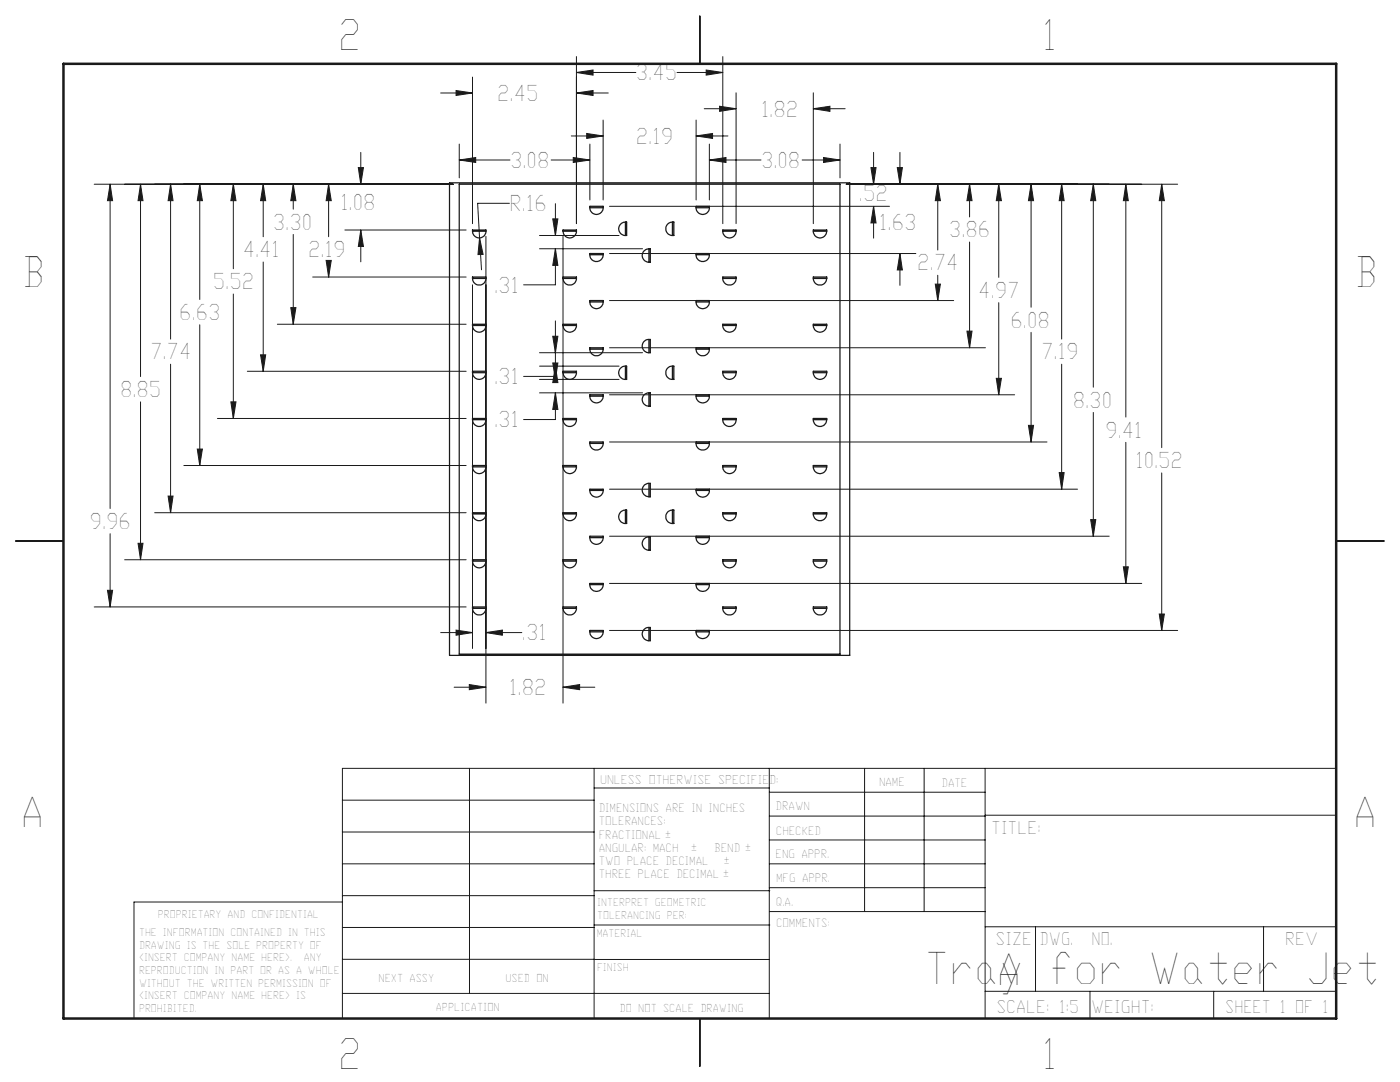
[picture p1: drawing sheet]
<svg xmlns="http://www.w3.org/2000/svg" width="279mm" height="216mm" viewBox="0 0 279 216" stroke-linecap="round" stroke-linejoin="round" font-family="sans-serif">
<g fill="none" stroke="#191924" stroke-width=".2">
<path d="M87.9 18.6h6.4M91 18.1l3.3 .5-3.3 .5zM94.3 15.4v29.2M115 18.6l3.4-.5v1zM115 14.5l3.4-.5v1zM115 11.3v33.3M115 18.6h6.4M115 14.5h11.9M135.1 14.5h9.2M140.9 14l3.4 .5-3.4 .5zM144.3 11.3v33.3M146.9 18.5v26.1"/>
<path d="M162.3 18.5v26.1M18.8 36.8h71.6M22 36.8l.5 3.2h-1.1zM22 36.8v64.7M28 36.8l.5 3.2h-.9zM28 36.8v38.3M34 36.8l.5 3.2h-1zM34 36.8v30.9M39.9 36.8l.5 3.2h-1zM39.9 36.8v23M46.6 36.8l.5 3.2h-1zM46.6 36.8v16.8"/>
<path d="M52.5 36.8l.5 3.2h-1zM52.5 36.8v10.4M58.5 36.8l.6 3.2h-1.1zM58.5 36.8v4.9M65.6 36.8l.5 3.2h-1zM65.6 36.8v10.4M71.5 33.4h1l-.5 3.4zM72 30.4v6.4M91.7 31.9l3.2-.5v1zM91.7 31.9h10.1M91.7 28.8v6.7M110 31.9h7.7"/>
<path d="M114 27.1h6.4M114.4 31.4l3.3 .5-3.3 .5zM117.1 26.6l3.3 .5-3.3 .5zM117.7 28.8v11.1M120.4 24v15.9M138.9 27.1l3.3-.5v1zM138.9 24v15.9M138.9 27.1h6.4M140.5 21.7h6.4M141.6 31.9l3.3-.5v1zM141.6 28.8v11.1M141.6 31.9h10.3"/>
<path d="M143.6 21.2l3.3 .5-3.3 .5zM160.1 31.9h7.5M162.3 21.7l3.3-.5v1zM162.3 21.7h6.4M164.4 31.4l3.2 .5-3.2 .5zM167.6 28.8v6.7M168.9 36.8h66.1M173.8 33.4h1l-.5 3.4zM174.3 30.4v6.4M179.1 33.4h1l-.5 3.4zM179.6 30.4v6.4M187.1 36.8l.6 3.2h-1z"/>
<path d="M187.1 36.8v13.1M193.5 36.8l.5 3.2h-1zM193.5 36.8v6.5M199.3 36.8l.5 3.2h-1zM199.3 36.8v18.6M205.8 36.8l.5 3.2h-1.1zM205.8 36.8v24.5M211.9 36.8l.5 3.2h-1zM211.9 36.8v30.9M218.2 36.8l.5 3.2h-1zM218.2 36.8v40.5M224.7 36.8l.5 3.2h-1z"/>
<path d="M224.7 36.8v46.4M231.8 36.8v52.5M231.8 36.8l.6 3.2h-1zM46.6 58.7v24.8M52.5 52.3v21.8M58.5 46.8v17.9M62.4 55.3h30.6M65.1 52h1l-.5 3.3zM65.6 52.3v3M68.8 45.9h24.2M72 45.9l.5 3.3h-1zM72 45.9v6.3"/>
<path d="M94.3 56.8v72.6M95.7 47.5l.7 3.3h-1zM95.7 47.5l.4 6.3M97 47.2v93.1M101.7 40.6h-6.4l.4 6.9M107.7 49.6h20.5M107.7 47h15.8M110.3 43.7h1l-.5 3.3zM110.8 49.6l.5 3.4h-1zM110.8 49.6v7.2h-6.3M110.8 40.6v6.4M112.4 47.2v93.1"/>
<path d="M121.6 41.2h55.9M121.6 50.6h61.2M121.6 60h68.7M174.3 41.2l.5 3.3h-1zM174.3 41.2v6.3M179.6 50.6l.5 3.3h-1zM179.6 50.6v6.3M186.7 56.7h1l-.6 3.3zM187.1 54.9v5.1M193.5 48.3v21.1M34 72.7v29.6M39.9 64.8v28.1"/>
<path d="M49.4 74.1h43.6M52 70.8h1l-.5 3.3zM55.4 64.7h37.6M58 61.4h1.1l-.6 3.3zM104.5 75.1h6.3M107.7 70.4h20.5M107.7 73.1h15.8M107.7 78.4h20.5M107.7 75.7h15.8M110.3 67.1h1l-.5 3.3zM110.3 72.4h1l-.5 3.3zM110.8 73.1l.5 3.2h-1z"/>
<path d="M110.8 78.4l.5 3.3h-1zM110.8 64v11.7M110.8 78.4v5.3h-6.3M121.6 69.4h75.1M121.6 78.8h80.9M193 66.1h1l-.5 3.3zM198.8 75.5h1l-.5 3.3zM199.3 60.4v18.4M205.8 66.3v21.9M211.9 72.7v24.9M28 80.2v31.5M33.5 99h1l-.5 3.3z"/>
<path d="M36.7 92.9h56.3M39.4 89.6h1l-.5 3.3zM43.4 83.5h49.6M46.1 80.2h1l-.5 3.3zM121.6 88.2h87.4M121.6 97.6h93.5M205.2 84.9h1.1l-.5 3.3zM211.4 94.3h1l-.5 3.3zM218.2 82.3v24.7M224.7 88.3v28.1M231.8 94.4v31.4M21.4 117.8h1.1l-.5 3.3z"/>
<path d="M22 106.5v14.6M24.9 111.7h68.1M27.6 108.4h.9l-.5 3.3zM30.9 102.3h62.1M121.6 107h99.8M121.6 116.4h106.3M217.7 103.7h1l-.5 3.3zM224.2 113.1h1l-.5 3.3zM18.8 121.1h74.2M87.9 126.2h6.4M90.6 137.1h6.4M91 125.7l3.3 .5-3.3 .6z"/>
<path d="M93.7 136.6l3.3 .5-3.3 .5zM97 126.2l3.3-.5v1.1zM97 126.2h7.1M112.4 137.1l3.3-.5v1zM112.4 137.1h6.3M121.6 125.8h113.4M231.4 122.5h1l-.6 3.3zM68.3 159.7h50.3M93.7 153.3v44.9M118.6 153.3v49.9M118.6 157.2h34.9M153.5 153.3v49.9"/>
<path d="M153.5 158.1h43.1M172.5 153.3v28.6M184.4 153.3v28.6M196.6 153.3v49.9M266.7 153.3h-198.4v49.9M68.3 178.7h50.3M68.3 172.4h50.3M68.3 166h50.3M68.3 180h-41.6v23.2M118.6 177.7h35M153.5 167.6h43.1M153.5 162.8h43.1"/>
<path d="M153.5 172.4h43.1M153.5 177.1h43.1M196.6 162.7h70.1M68.3 198.2h85.2M68.3 191.4l85.2 .1M68.3 185.1h50.3M118.6 184.6h35M153.6 181.9h43M196.6 197.8h70.1M196.6 184.9h70.1M206.7 184.9v12.9M217.5 197.8v5.4"/>
<path d="M242.2 197.8v5.4M252.2 184.9v12.9"/>
</g>
<g fill="none" stroke="#191924" stroke-width=".25">
<path d="M139.7 3.2v9.5M89.7 36.5h79.9v94.3h-79.9zM91.7 36.8h75.9v93.7h-75.9zM94.3 46.1v-.2h2.7v.2M94.3 55.6v-.3h2.7v.3M94.3 46.1h2.7M94.3 55.6h2.7M94.3 55.6a1.34 1.34 0 0 0 1.3 1.3 1.34 1.34 0 0 0 1.4-1.3M94.3 46.1a1.34 1.34 0 0 0 1.3 1.4 1.34 1.34 0 0 0 1.4-1.4M112.4 46.1a1.34 1.34 0 0 0 1.3 1.4 1.34 1.34 0 0 0 1.3-1.4M112.4 55.6a1.34 1.34 0 0 0 1.3 1.3 1.34 1.34 0 0 0 1.3-1.3M112.4 46.1v-.2h2.6v.2"/>
<path d="M112.4 46.1h2.6M112.4 55.6h2.6M112.4 55.6v-.3h2.6v.3M117.7 41.5v-.3h2.7v.3M117.7 50.8v-.2h2.7v.2M117.7 41.5h2.7M117.7 50.8h2.7M117.7 41.5a1.32 1.32 0 0 0 1.3 1.3 1.32 1.32 0 0 0 1.4-1.3M117.7 50.8a1.32 1.32 0 0 0 1.3 1.4 1.32 1.32 0 0 0 1.4-1.4M124.8 44.3h.3v2.7h-.3M124.8 44.3v2.7M124.8 44.3a1.34 1.34 0 0 0-1.3 1.3 1.34 1.34 0 0 0 1.3 1.4"/>
<path d="M129.5 49.6a1.34 1.34 0 0 0-1.3 1.4 1.34 1.34 0 0 0 1.3 1.3M129.5 49.6h.3v2.7h-.3M129.5 49.6v2.7M134.2 44.3h.3v2.7h-.3M134.2 44.3v2.7M134.2 44.3a1.34 1.34 0 0 0-1.3 1.3 1.34 1.34 0 0 0 1.3 1.4M138.9 41.5v-.3h2.7v.3M138.9 41.5h2.7M138.9 50.8v-.2h2.7v.2M138.9 50.8h2.7M138.9 41.5a1.32 1.32 0 0 0 1.3 1.3 1.32 1.32 0 0 0 1.4-1.3M138.9 50.8a1.32 1.32 0 0 0 1.3 1.4 1.32 1.32 0 0 0 1.4-1.4"/>
<path d="M144.3 46.1v-.2h2.6v.2M144.3 46.1h2.6M144.3 55.6h2.6M144.3 55.6v-.3h2.6v.3M144.3 46.1a1.32 1.32 0 0 0 1.3 1.4 1.32 1.32 0 0 0 1.3-1.4M144.3 55.6a1.32 1.32 0 0 0 1.3 1.3 1.32 1.32 0 0 0 1.3-1.3M162.3 46.1a1.34 1.34 0 0 0 1.4 1.4 1.34 1.34 0 0 0 1.3-1.4M162.3 55.6a1.34 1.34 0 0 0 1.4 1.3 1.34 1.34 0 0 0 1.3-1.3M162.3 46.1v-.2h2.7v.2M162.3 46.1h2.7M162.3 55.6h2.7M162.3 55.6v-.3h2.7v.3"/>
<path d="M94.3 64.9v-.2h2.7v.2M94.3 74.4v-.3h2.7v.3M94.3 64.9h2.7M94.3 74.4h2.7M94.3 74.4a1.34 1.34 0 0 0 1.3 1.3 1.34 1.34 0 0 0 1.4-1.3M94.3 64.9a1.34 1.34 0 0 0 1.3 1.4 1.34 1.34 0 0 0 1.4-1.4M112.4 64.9a1.34 1.34 0 0 0 1.3 1.4 1.34 1.34 0 0 0 1.3-1.4M112.4 74.4a1.34 1.34 0 0 0 1.3 1.3 1.34 1.34 0 0 0 1.3-1.3M112.4 64.9v-.2h2.6v.2M112.4 64.9h2.6M112.4 74.4v-.3h2.6v.3M112.4 74.4h2.6"/>
<path d="M117.7 60.3v-.3h2.7v.3M117.7 69.7v-.3h2.7v.3M117.7 79.1v-.3h2.7v.3M117.7 60.3h2.7M117.7 69.7h2.7M117.7 79.1h2.7M117.7 79.1a1.32 1.32 0 0 0 1.3 1.3 1.32 1.32 0 0 0 1.4-1.3M117.7 60.3a1.32 1.32 0 0 0 1.3 1.3 1.32 1.32 0 0 0 1.4-1.3M117.7 69.7a1.32 1.32 0 0 0 1.3 1.3 1.32 1.32 0 0 0 1.4-1.3M124.8 73.1h.3v2.6h-.3M124.8 73.1v2.6M124.8 73.1a1.32 1.32 0 0 0-1.3 1.3 1.32 1.32 0 0 0 1.3 1.3"/>
<path d="M129.5 67.7a1.32 1.32 0 0 0-1.3 1.4 1.32 1.32 0 0 0 1.3 1.3M129.5 78.4a1.34 1.34 0 0 0-1.3 1.3 1.34 1.34 0 0 0 1.3 1.4M129.5 67.7h.3v2.7h-.3M129.5 78.4h.3v2.7h-.3M129.5 67.7v2.7M129.5 78.4v2.7M134.2 73.1v2.6M134.2 73.1h.3v2.6h-.3M134.2 73.1a1.32 1.32 0 0 0-1.3 1.3 1.32 1.32 0 0 0 1.3 1.3M138.9 60.3v-.3h2.7v.3M138.9 60.3h2.7M138.9 69.7v-.3h2.7v.3"/>
<path d="M138.9 69.7h2.7M138.9 79.1v-.3h2.7v.3M138.9 79.1h2.7M138.9 79.1a1.32 1.32 0 0 0 1.3 1.3 1.32 1.32 0 0 0 1.4-1.3M138.9 60.3a1.32 1.32 0 0 0 1.3 1.3 1.32 1.32 0 0 0 1.4-1.3M138.9 69.7a1.32 1.32 0 0 0 1.3 1.3 1.32 1.32 0 0 0 1.4-1.3M144.3 64.9v-.2h2.6v.2M144.3 64.9h2.6M144.3 74.4v-.3h2.6v.3M144.3 74.4h2.6M144.3 64.9a1.32 1.32 0 0 0 1.3 1.4 1.32 1.32 0 0 0 1.3-1.4M144.3 74.4a1.32 1.32 0 0 0 1.3 1.3 1.32 1.32 0 0 0 1.3-1.3"/>
<path d="M162.3 64.9a1.34 1.34 0 0 0 1.4 1.4 1.34 1.34 0 0 0 1.3-1.4M162.3 74.4a1.34 1.34 0 0 0 1.4 1.3 1.34 1.34 0 0 0 1.3-1.3M162.3 64.9v-.2h2.7v.2M162.3 64.9h2.7M162.3 74.4v-.3h2.7v.3M162.3 74.4h2.7M94.3 83.7v-.2h2.7v.2M94.3 93.2v-.3h2.7v.3M94.3 83.7h2.7M94.3 93.2h2.7M94.3 93.2a1.34 1.34 0 0 0 1.3 1.3 1.34 1.34 0 0 0 1.4-1.3M94.3 83.7a1.34 1.34 0 0 0 1.3 1.4 1.34 1.34 0 0 0 1.4-1.4"/>
<path d="M112.4 83.7a1.34 1.34 0 0 0 1.3 1.4 1.34 1.34 0 0 0 1.3-1.4M112.4 93.2a1.34 1.34 0 0 0 1.3 1.3 1.34 1.34 0 0 0 1.3-1.3M112.4 83.7v-.2h2.6v.2M112.4 83.7h2.6M112.4 93.2v-.3h2.6v.3M112.4 93.2h2.6M117.7 88.5v-.3h2.7v.3M117.7 97.9v-.3h2.7v.3M117.7 88.5h2.7M117.7 97.9h2.7M117.7 97.9a1.32 1.32 0 0 0 1.3 1.3 1.32 1.32 0 0 0 1.4-1.3M117.7 88.5a1.32 1.32 0 0 0 1.3 1.3 1.32 1.32 0 0 0 1.4-1.3"/>
<path d="M129.5 96.4a1.34 1.34 0 0 0-1.3 1.4 1.34 1.34 0 0 0 1.3 1.3M129.5 96.4h.3v2.7h-.3M129.5 96.4v2.7M138.9 88.5v-.3h2.7v.3M138.9 88.5h2.7M138.9 97.9v-.3h2.7v.3M138.9 97.9h2.7M138.9 97.9a1.32 1.32 0 0 0 1.3 1.3 1.32 1.32 0 0 0 1.4-1.3M138.9 88.5a1.32 1.32 0 0 0 1.3 1.3 1.32 1.32 0 0 0 1.4-1.3M144.3 83.7v-.2h2.6v.2M144.3 83.7h2.6M144.3 93.2v-.3h2.6v.3"/>
<path d="M144.3 93.2h2.6M144.3 83.7a1.32 1.32 0 0 0 1.3 1.4 1.32 1.32 0 0 0 1.3-1.4M144.3 93.2a1.32 1.32 0 0 0 1.3 1.3 1.32 1.32 0 0 0 1.3-1.3M162.3 83.7a1.34 1.34 0 0 0 1.4 1.4 1.34 1.34 0 0 0 1.3-1.4M162.3 93.2a1.34 1.34 0 0 0 1.4 1.3 1.34 1.34 0 0 0 1.3-1.3M162.3 83.7v-.2h2.7v.2M162.3 83.7h2.7M162.3 93.2v-.3h2.7v.3M162.3 93.2h2.7M3.1 107.9h9.6M94.3 102.6v-.3h2.7v.3M94.3 112v-.3h2.7v.3"/>
<path d="M94.3 102.6h2.7M94.3 112h2.7M94.3 112a1.34 1.34 0 0 0 1.3 1.3 1.34 1.34 0 0 0 1.4-1.3M94.3 102.6a1.34 1.34 0 0 0 1.3 1.3 1.34 1.34 0 0 0 1.4-1.3M112.4 102.6a1.34 1.34 0 0 0 1.3 1.3 1.34 1.34 0 0 0 1.3-1.3M112.4 112a1.34 1.34 0 0 0 1.3 1.3 1.34 1.34 0 0 0 1.3-1.3M112.4 102.6v-.3h2.6v.3M112.4 112v-.3h2.6v.3M112.4 102.6h2.6M112.4 112h2.6M117.7 107.3v-.3h2.7v.3M117.7 116.7v-.3h2.7v.3"/>
<path d="M117.7 107.3h2.7M117.7 116.7h2.7M117.7 116.7a1.32 1.32 0 0 0 1.3 1.3 1.32 1.32 0 0 0 1.4-1.3M117.7 107.3a1.32 1.32 0 0 0 1.3 1.3 1.32 1.32 0 0 0 1.4-1.3M124.8 101.8h.3v2.7h-.3M124.8 101.8v2.7M124.8 101.8a1.34 1.34 0 0 0-1.3 1.3 1.34 1.34 0 0 0 1.3 1.4M129.5 107.1a1.34 1.34 0 0 0-1.3 1.3 1.34 1.34 0 0 0 1.3 1.4M129.5 107.1h.3v2.7h-.3M129.5 107.1v2.7M134.2 101.8v2.7M134.2 101.8h.3v2.7h-.3"/>
<path d="M134.2 101.8a1.34 1.34 0 0 0-1.3 1.3 1.34 1.34 0 0 0 1.3 1.4M138.9 107.3v-.3h2.7v.3M138.9 107.3h2.7M138.9 116.7v-.3h2.7v.3M138.9 116.7h2.7M138.9 116.7a1.32 1.32 0 0 0 1.3 1.3 1.32 1.32 0 0 0 1.4-1.3M138.9 107.3a1.32 1.32 0 0 0 1.3 1.3 1.32 1.32 0 0 0 1.4-1.3M144.3 102.6v-.3h2.6v.3M144.3 102.6h2.6M144.3 112v-.3h2.6v.3M144.3 112h2.6M144.3 102.6a1.32 1.32 0 0 0 1.3 1.3 1.32 1.32 0 0 0 1.3-1.3"/>
<path d="M144.3 112a1.32 1.32 0 0 0 1.3 1.3 1.32 1.32 0 0 0 1.3-1.3M162.3 102.6a1.34 1.34 0 0 0 1.4 1.3 1.34 1.34 0 0 0 1.3-1.3M162.3 112a1.34 1.34 0 0 0 1.4 1.3 1.34 1.34 0 0 0 1.3-1.3M162.3 102.6v-.3h2.7v.3M162.3 102.6h2.7M162.3 112v-.3h2.7v.3M162.3 112h2.7M266.7 107.9h9.5M94.3 121.4v-.3h2.7v.3M94.3 121.4h2.7M94.3 121.4a1.34 1.34 0 0 0 1.3 1.3 1.34 1.34 0 0 0 1.4-1.3M112.4 121.4a1.34 1.34 0 0 0 1.3 1.3 1.34 1.34 0 0 0 1.3-1.3"/>
<path d="M112.4 121.4v-.3h2.6v.3M112.4 121.4h2.6M117.7 126.1v-.3h2.7v.3M117.7 126.1h2.7M117.7 126.1a1.32 1.32 0 0 0 1.3 1.3 1.32 1.32 0 0 0 1.4-1.3M129.5 125.2a1.32 1.32 0 0 0-1.3 1.3 1.32 1.32 0 0 0 1.3 1.3M129.5 125.2h.3v2.6h-.3M129.5 125.2v2.6M138.9 126.1v-.3h2.7v.3M138.9 126.1h2.7M138.9 126.1a1.32 1.32 0 0 0 1.3 1.3 1.32 1.32 0 0 0 1.4-1.3M144.3 121.4v-.3h2.6v.3"/>
<path d="M144.3 121.4h2.6M144.3 121.4a1.32 1.32 0 0 0 1.3 1.3 1.32 1.32 0 0 0 1.3-1.3M162.3 121.4a1.34 1.34 0 0 0 1.4 1.3 1.34 1.34 0 0 0 1.3-1.3M162.3 121.4v-.3h2.7v.3M162.3 121.4h2.7M139.7 203.2v9.6"/>
</g>
<path d="M12.7 12.7h254v190.5h-254z" fill="none" stroke="#191924" stroke-width=".5"/>
<g fill="#191924">
<path d="M95.7 47.5l.7 3.3h-1z"/>
<path d="M72 45.9l-.5 3.3h1zM71.5 33.4l.5 3.4 .5-3.4zM91 125.7v1.1l3.3-.6zM97 126.2l3.3 .6v-1.1zM65.6 36.8l-.5 3.2h1zM65.1 52l.5 3.3 .5-3.3zM58.5 36.8l-.5 3.2h1.1zM58 61.4l.5 3.3 .6-3.3zM52 70.8l.5 3.3 .5-3.3zM52.5 36.8l-.5 3.2h1zM46.6 36.8l-.5 3.2h1zM46.1 80.2l.5 3.3 .5-3.3zM39.9 36.8l-.5 3.2h1zM39.4 89.6l.5 3.3 .5-3.3zM34 36.8l-.5 3.2h1zM33.5 99l.5 3.3 .5-3.3zM28 36.8l-.4 3.2h.9zM27.6 108.4l.4 3.3 .5-3.3zM22 36.8l-.6 3.2h1.1zM21.4 117.8l.6 3.3 .5-3.3zM93.7 136.6v1l3.3-.5zM112.4 137.1l3.3 .5v-1zM174.3 41.2l-.5 3.3h1zM173.8 33.4l.5 3.4 .5-3.4zM179.6 50.6l-.5 3.3h1zM179.1 33.4l.5 3.4 .5-3.4zM186.7 56.7l.4 3.3 .6-3.3zM187.1 36.8l-.4 3.2h1zM193 66.1l.5 3.3 .5-3.3zM193.5 36.8l-.5 3.2h1zM198.8 75.5l.5 3.3 .5-3.3zM199.3 36.8l-.5 3.2h1zM205.2 84.9l.6 3.3 .5-3.3zM205.8 36.8l-.6 3.2h1.1zM211.4 94.3l.5 3.3 .5-3.3zM211.9 36.8l-.5 3.2h1zM217.7 103.7l.5 3.3 .5-3.3zM218.2 36.8l-.5 3.2h1zM224.2 113.1l.5 3.3 .5-3.3zM224.7 36.8l-.5 3.2h1zM231.4 122.5l.4 3.3 .6-3.3zM231.8 36.8l-.4 3.2h1zM110.8 49.6l-.5 3.4h1zM110.3 43.7l.5 3.3 .5-3.3zM110.3 67.1l.5 3.3 .5-3.3zM110.8 73.1l-.5 3.2h1zM110.8 78.4l-.5 3.3h1zM110.3 72.4l.5 3.3 .5-3.3zM141.6 31.9l3.3 .5v-1zM164.4 31.4v1l3.2-.5zM91.7 31.9l3.2 .5v-1zM114.4 31.4v1l3.3-.5zM117.1 26.6v1l3.3-.5zM138.9 27.1l3.3 .5v-1zM91 18.1v1l3.3-.5zM115 18.6l3.4 .5v-1zM115 14.5l3.4 .5v-1zM140.9 14v1l3.4-.5zM143.6 21.2v1l3.3-.5zM162.3 21.7l3.3 .5v-1z"/>
</g>
<g font-size="8.7" fill="#191924">
<text x="184.5" y="196.4">Tray for Water Jet</text>
<text x="198.9" y="196.6">A</text>
</g>
<g font-size="8.4" fill="#191924">
<text x="67.4" y="9.9">2</text>
<text x="207.9" y="9.9">1</text>
<text x="4.3" y="57.2">B</text>
<text x="270.3" y="57.2">B</text>
<text x="4.1" y="165.1">A</text>
<text x="270.1" y="165.1">A</text>
<text x="67.4" y="213.3">2</text>
<text x="207.9" y="213.3">1</text>
</g>
<g font-size="4.4" fill="#191924">
<text x="126.9" y="16">3.45</text>
<text x="99.2" y="20.1">2.45</text>
<text x="151.9" y="23.3">1.82</text>
<text x="126.9" y="28.7">2.19</text>
<text x="101.8" y="33.5">3.08</text>
<text x="151.9" y="33.5">3.08</text>
<text x="67.9" y="41.8">1.08</text>
<text x="171.4" y="40">.52</text>
<text x="54.5" y="45.8">3.30</text>
<text x="101.7" y="42.1">R.16</text>
<text x="175.5" y="45.8">1.63</text>
<text x="189.4" y="47.3">3.86</text>
<text x="48.4" y="51.3">4.41</text>
<text x="61.5" y="51.3">2.19</text>
<text x="183.1" y="54">2.74</text>
<text x="42.5" y="57.7">5.52</text>
<text x="98.6" y="58.4">.31</text>
<text x="195.2" y="59.4">4.97</text>
<text x="35.8" y="63.8">6.63</text>
<text x="201.7" y="65.4">6.08</text>
<text x="30" y="71.7">7.74</text>
<text x="207.8" y="71.7">7.19</text>
<text x="98.6" y="76.7">.31</text>
<text x="24" y="79.2">8.85</text>
<text x="214.1" y="81.3">8.30</text>
<text x="98.6" y="85.3">.31</text>
<text x="220.6" y="87.3">9.41</text>
<text x="226.6" y="93.4">10.52</text>
<text x="17.9" y="105.5">9.96</text>
<text x="104.2" y="127.8">.31</text>
<text x="101.6" y="138.7">1.82</text>
</g>
<g font-size="3.5" fill="#191924">
<text x="197.8" y="166.5">TITLE:</text>
<text x="198.7" y="188.5">SIZE</text>
<text x="207.5" y="188.5">DWG.</text>
<text x="217.9" y="188.5">NO.</text>
<text x="256.5" y="188.6">REV</text>
<text x="198.8" y="202.1">SCALE: 1:5</text>
<text x="217.7" y="202.2">WEIGHT:</text>
<text x="244.5" y="202.1">SHEET 1 OF 1</text>
</g>
<text font-size="2.4" fill="#191924" x="119.8" y="156.5">UNLESS OTHERWISE SPECIFIED:</text>
<g font-size="2.3" fill="#191924">
<text x="154.8" y="161.7">DRAWN</text>
<text x="175.4" y="156.9">NAME</text>
<text x="187.9" y="156.9">DATE</text>
<text x="119.5" y="162">DIMENSIONS ARE IN INCHES</text>
<text x="119.5" y="164.7">TOLERANCES:</text>
<text x="119.5" y="167.3">FRACTIONAL ±</text>
<text x="154.9" y="166.6">CHECKED</text>
<text x="119.5" y="170">ANGULAR: MACH</text>
<text x="119.5" y="172.6">TWO PLACE DECIMAL</text>
<text x="137.9" y="170">±</text>
<text x="142.6" y="170">BEND ±</text>
<text x="144.4" y="172.6">±</text>
<text x="154.8" y="171.2">ENG APPR.</text>
<text x="119.5" y="175.3">THREE PLACE DECIMAL ±</text>
<text x="154.9" y="176">MFG APPR.</text>
<text x="154.9" y="180.7">Q.A.</text>
<text x="154.9" y="184.9">COMMENTS:</text>
</g>
<g font-size="2.2" fill="#191924">
<text x="75.5" y="196">NEXT ASSY</text>
<text x="100.9" y="195.9">USED ON</text>
<text x="86.9" y="201.8">APPLICATION</text>
<text x="123.7" y="201.9">DO NOT SCALE DRAWING</text>
</g>
<g font-size="2.1" fill="#191924">
<text x="31.5" y="183.2">PROPRIETARY AND CONFIDENTIAL</text>
<text x="119.2" y="180.8">INTERPRET GEOMETRIC</text>
<text x="119.2" y="183.4">TOLERANCING PER:</text>
<text x="27.8" y="186.8">THE INFORMATION CONTAINED IN THIS</text>
<text x="27.8" y="189.3">DRAWING IS THE SOLE PROPERTY OF</text>
<text x="27.8" y="191.8">&lt;INSERT COMPANY NAME HERE&gt;.</text>
<text x="60.7" y="191.8">ANY</text>
<text x="119.1" y="186.9">MATERIAL</text>
<text x="27.8" y="194.3">REPRODUCTION IN PART OR AS A WHOLE</text>
<text x="27.8" y="196.9">WITHOUT THE WRITTEN PERMISSION OF</text>
<text x="119.1" y="193.7">FINISH</text>
<text x="27.8" y="199.4">&lt;INSERT COMPANY NAME HERE&gt; IS</text>
<text x="27.8" y="201.9">PROHIBITED.</text>
</g>
</svg>
